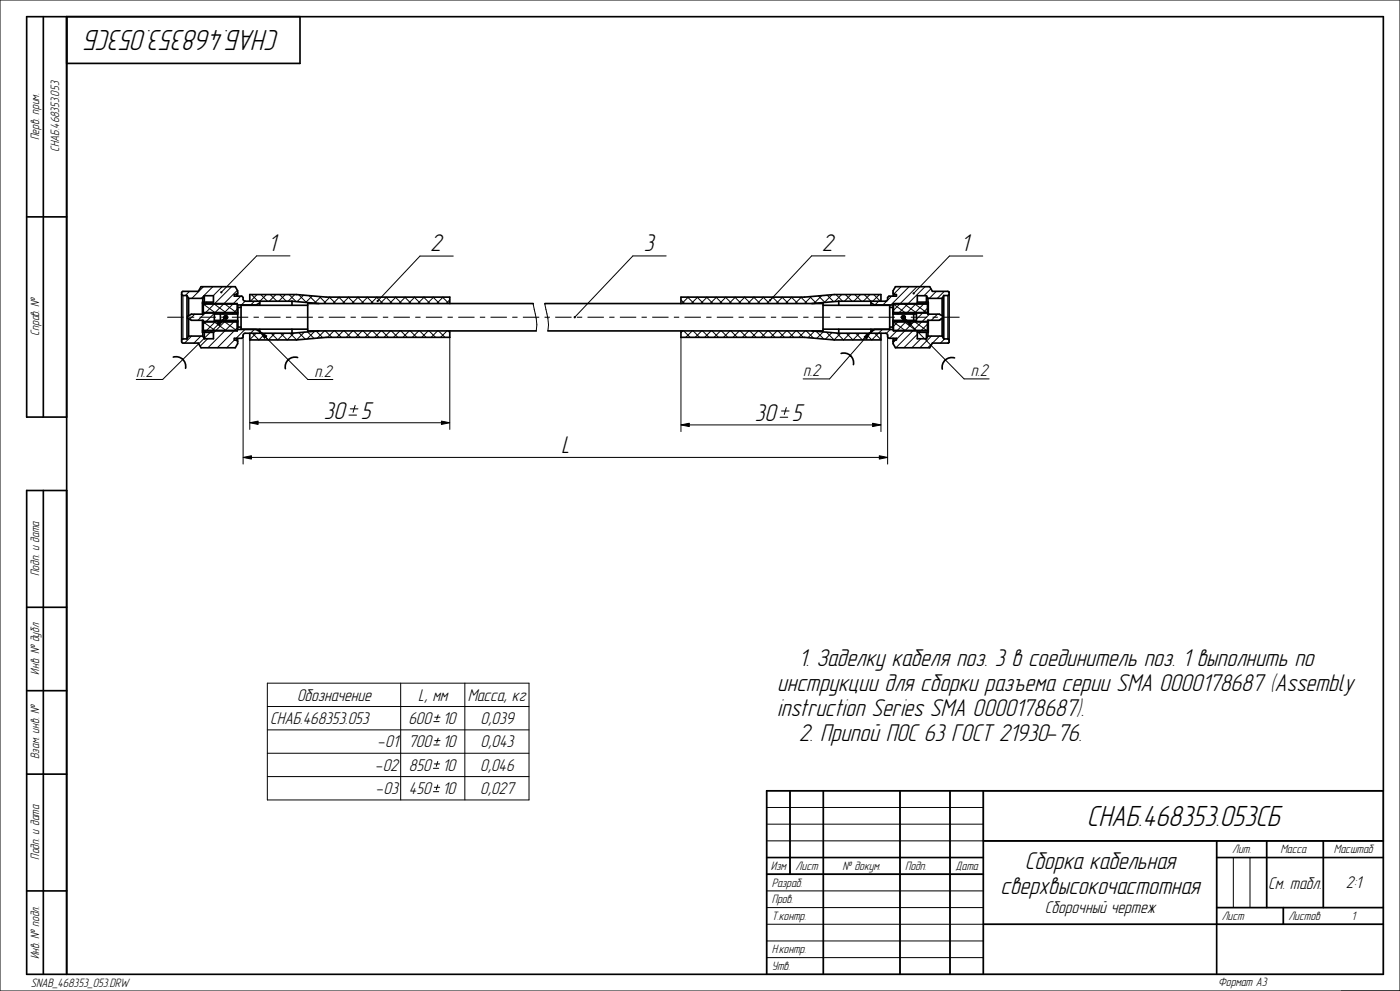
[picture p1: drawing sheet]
<svg xmlns="http://www.w3.org/2000/svg" width="420mm" height="297mm" viewBox="0 0 420 297" stroke-linecap="round" stroke-linejoin="round" font-family="sans-serif">
<g fill="#000">
<circle cx="67.7" cy="95.1" r=".55"/>
<circle cx="271" cy="95.1" r=".55"/>
</g>
<g fill="none" stroke="#000" stroke-width=".3">
<path d="M50.2 95.1h4.9M54.9 88.6v13M56.7 95.1h1.6M56.8 87.3l-1.2 1.3M58.4 94.2l-1.5 1.5M59.9 95.1h4.9M61 91.1l3.5 2.6 2.6-2.6M61 96.5l3.5 2.6M61 85.9l-3.5 3.5M61.5 91.1l-.5 .5M61.6 93.8l-2.2 2.2M61.7 93.7l2.6-2.6 3.5 2.6"/>
<path d="M61.7 96.5l-.7 .7M61.8 99.2l-.4 .4M62 90.5l-.4 .5M63.9 85.9l-3.5 3.5M64.3 96.5l3.5 2.6M64.4 93.8l-2.5 2.5M64.5 96.5l-2.5 2.5M64.6 99.2l-.6 .6M65 96l-.3 .3M66.4 95.1h1.6M66.7 85.9l-2.7 2.7M67.2 93.8l-.3 .3"/>
<path d="M67.3 96.5l-2.5 2.5M67.4 91.1l3.5 2.6M67.4 96.5l3.6 2.5M67.4 99.2l-5 5M67.8 96l-.3 .3M69.5 85.9l-5.1 5.1M69.6 95.1h4.9M69.9 91.1l-2.6 2.6M70 93.8l-.3 .3M70.1 96.5l-2.5 2.5M70.3 99.2l-5.1 5M70.6 96l-.3 .3"/>
<path d="M71 88.1v.7M71.2 87l-4 4M71.3 92.5l-1.2 1.2M71.3 98.1l-.9 .9M72.2 88.8l-2.2 2.2M73.5 98.7l-2.7 2.7M73.5 90.3l-1.1 1.1M75.4 88.3l2 2M75.7 99.9l2 2 2-2M76.1 95.1h1.6M76.3 98.7l-1.1 1.2M76.3 90.3l-1.1 1.1"/>
<path d="M76.8 99.9l-1.9 1.9M77.1 88.3l-2 2M78.2 88.3l2 2M78.5 99.9l2 2M79.3 95.1h4.9M80 88.3l-2 2M81.1 88.3l2 2M81.3 99.9l2 2 2-2M82.5 99.9l-2 2M82.8 88.3l-2 2M83.9 88.3l2 2M85.6 88.3l-2 2"/>
<path d="M85.8 95.1h1.6M86.7 88.3l2.1 2.1M87 99.9l2 2M88.2 99.8l-2 2.1-2-2M88.4 88.3l-2 2M89 95.1h4.9M89.6 88.3l2.3 2.3M89.7 99.7l1.9 1.9M91.1 88.5l-2 1.9M91.3 99.6l-2.3 2.3M92.3 99.5l1.9 1.9M92.7 88.6l2.3 2.3"/>
<path d="M93.7 88.7l-2 1.9M94.4 99.3l-2.3 2.3M94.9 99.2l1.9 2M95.5 95.1h1.6M95.8 88.9l2.1 2.1M96.3 88.9l-2 2M97.3 99.2l-2.1 2.1M97.6 99.2l1.9 1.9M98.7 95.1h4.9M98.8 89l1.9 2M99 89l-1.9 2M100.2 99.2l-2 1.9"/>
<path d="M100.4 99.2l2 1.9M101.6 89l2 2M101.8 89l-1.9 2M103 99.2l-1.9 1.9M103.3 99.2l1.9 1.9M104.5 89l1.9 2M104.6 89l-1.9 2M105.2 95.1h1.6M105.8 99.2l-1.9 1.9M106.1 99.2l1.9 1.9M107.3 89l1.9 2M107.5 89l-2 2"/>
<path d="M108.4 95.1h4.9M108.6 99.2l-1.9 1.9M108.9 99.2l2 1.9M110.1 89l1.9 2M110.3 89l-1.9 2M111.5 99.2l-1.9 1.9M111.8 99.2l1.9 1.9M112.9 89l2 2M113.1 89l-1.9 2M114.3 99.2l-1.9 1.9M114.6 99.2l1.9 1.9M114.9 95.1h1.6"/>
<path d="M115.8 89l1.9 2M115.9 89l-1.9 2M117.1 99.2l-1.9 1.9M117.4 99.2l1.9 1.9M118.1 95.1h4.9M118.6 89l1.9 2M118.8 89l-2 2M120 99.2l-2 1.9M120.2 99.2l2 1.9M121.4 89l2 2M121.6 89l-1.9 2M122.8 99.2l-1.9 1.9"/>
<path d="M123.1 99.2l1.9 1.9M124.3 89l1.9 2M124.4 89l-1.9 2M124.6 95.1h1.6M125.6 99.2l-1.9 1.9M125.9 99.2l1.9 1.9M127.1 89l1.9 2M127.3 89l-2 2M127.8 95.1h4.9M128.4 99.2l-1.9 1.9M128.7 99.2l2 1.9M129.9 89l1.9 2"/>
<path d="M130.1 89l-1.9 2M131.3 99.2l-2 1.9M131.6 99.2l1.9 1.9M132.7 89l2 2M132.9 89l-1.9 2M134.1 99.2l-1.9 1.9M134.3 95.1h1.6M134.4 99.2l.5 .5M134.9 89.9l-1.1 1.1M137.5 95.1h4.9M144 95.1h1.6M147.2 95.1h4.9"/>
<path d="M153.7 95.1h1.6M156.9 95.1h4.9M160 91l.3 1.7a15.4 15.4 0 0 1 .6 6.5M163.4 95.1h1.6M163.5 91l.3 1.7a15.4 15.4 0 0 1 .6 6.5M166.6 95.1h4.9M173.1 95.1h1.6M176.3 95.1h4.9M182.8 95.1h1.6M186 95.1h4.9M192.5 95.1h1.6M195.7 95.1h4.9"/>
<path d="M202.2 95.1h1.6M204.3 89.9l1.1 1.1M204.8 99.2l-.5 .5M205.1 99.2l1.9 1.9M205.4 95.1h4.9M206.3 89l1.9 2M206.5 89l-2 2M207.7 99.2l-2 1.9M207.9 99.2l2 1.9M209.1 89l2 2M209.3 89l-1.9 2M210.5 99.2l-1.9 1.9"/>
<path d="M210.8 99.2l1.9 1.9M211.9 95.1h1.6M212 89l1.9 2M212.1 89l-1.9 2M213.3 99.2l-1.9 1.9M213.6 99.2l1.9 1.9M214.8 89l1.9 2M215 89l-2 2M215.1 95.1h4.9M216.1 99.2l-1.9 1.9M216.4 99.2l2 1.9M217.6 89l1.9 2"/>
<path d="M217.8 89l-1.9 2M219 99.2l-2 1.9M219.3 99.2l1.9 1.9M220.4 89l2 2M220.6 89l-1.9 2M221.6 95.1h1.6M221.8 99.2l-1.9 1.9M222.1 99.2l1.9 1.9M223.3 89l1.9 2M223.4 89l-1.9 2M224.6 99.2l-1.9 1.9M224.8 95.1h4.9"/>
<path d="M224.9 99.2l1.9 1.9M226.1 89l1.9 2M226.3 89l-2 2M227.5 99.2l-2 1.9M227.7 99.2l2 1.9M228.9 89l2 2M229.1 89l-1.9 2M230.3 99.2l-1.9 1.9M230.6 99.2l1.9 1.9M231.3 95.1h1.6M231.8 89l1.9 2M231.9 89l-1.9 2"/>
<path d="M233.1 99.2l-1.9 1.9M233.4 99.2l1.9 1.9M234.5 95.1h4.9M234.6 89l1.9 2M234.8 89l-2 2M235.9 99.2l-1.9 1.9M236.2 99.2l2 1.9M237.4 89l1.9 2M237.6 89l-1.9 2M238.8 99.2l-2 1.9M239.1 99.2l1.9 1.9M240.2 89l2 2"/>
<path d="M240.4 89l-1.9 2M241 95.1h1.6M241.6 99.2l-1.9 1.9M241.9 99.2l2.1 2.1M242.9 88.9l2 2M243.4 88.9l-2.1 2.1M244.2 95.1h4.9M244.4 99.2l-2 2M244.8 99.3l2.3 2.3M245.5 88.7l2 1.9M246.5 88.6l-2.3 2.3M247 99.5l-2 1.9"/>
<path d="M247.9 99.6l2.3 2.3 2-2M248.1 88.5l2 1.9M249.6 99.7l-2 1.9M249.6 88.3l-2.3 2.3M250.7 95.1h1.6M250.8 88.3l2 2M251 99.8l2.1 2.1 1.9-2M252.5 88.3l-2.1 2.1M253.6 88.3l2 2M253.9 95.1h4.9M253.9 99.9l2 2 2-2M255.3 88.3l-2 2"/>
<path d="M256.4 88.3l2 2M256.7 99.9l2 2M258.2 88.3l-2 2M259.3 88.3l2 2M260.4 95.1h1.6M260.7 99.9l-2 2M261 88.3l-2 2M262.1 88.3l2 2M262.2 98.9l-.9 .9M262.4 99.9l1.9 1.9M263.6 95.1h4.9M263.6 90.3l-1.1 1.1"/>
<path d="M263.8 88.3l-2 2M264.7 98.7l-3.1 3.2-2-2M267.1 98.7l-1.2 1.2M267.5 88.8l-2.6 2.6M268 91.1l3.6 2.6M268.1 96.5l3.5 2.6M268.2 88.1v.7M269 99.2l-2.2 2.2M269.4 96.5l-1.5 1.4M269.6 93.8l-.3 .3M269.8 96l-.3 .3M269.9 91.1l-2 2"/>
<path d="M270.1 95.1h1.6M270.3 85.9l-2.1 2.2M271.3 91.1l3.5 2.6M271.3 96.5l3.6 2.6M271.4 99.2l-2.5 2.5M271.7 96.5l-2.5 2.5M272 93.8l-.3 .3M272.2 96l-.3 .3M272.3 91.1l-2.5 2.6M272.7 85.9l-5.4 5.5M273.3 95.1h4.9M273.8 99.2l-5 5"/>
<path d="M274.1 96.5l-2.5 2.5M274.4 93.8l-.3 .3M274.5 91.1l3.5 2.6M274.5 96.5l3.5 2.6M274.6 96l-.3 .3M274.7 91.1l-2.5 2.6M275.1 85.9l-5 5.1M275.3 90.5l-.5 .5M276.2 99.2l-.4 .4M276.5 96.5l-2.5 2.5M276.8 93.8l-1.9 1.9M277.1 91.1l-2.6 2.6"/>
<path d="M277.5 85.9l-5 5.1M277.7 90.5l-.5 .5M278.2 92.4l-1.3 1.3M278.2 97.2l-1.8 1.8M278.5 99.3l-.3 .3M278.8 94.2l-2.1 2.1M279.3 86.5l-2.1 2.1M279.8 95.1h1.6M280.9 87.3l-2.1 2.1M281.2 94.2l-1.8 1.8M282.9 94.9l-1.1 1.1M283 95.1h4.9"/>
<path d="M283.3 87.3l-2.1 2.1M284.3 88.6v13M284.7 88.3l-.3 .3M57.5 100.7l-2.1 2.1M60.3 100.7l-2.1 2.1M62.3 101.5l-2.3 2.3M70.4 101.9l-2.4 2.3M71 101.4v.6M268.2 101.4v.6M268.7 101.9l-.8 .8M275.2 100.2l-4 4M276.3 101.5l-2.7 2.7"/>
<path d="M279.5 100.7l-3.5 3.5M281.8 100.7l-3.5 3.5M283.4 101.6l-1.3 1.2M80.2 204.7h78.5v35h-78.5zM80.2 211.7h78.5M80.2 218.7h78.5M120.2 204.7v35M139.5 204.7v35M80.2 225.7h78.5M80.2 232.7h78.5M230 237h185v55h-185zM237 237v25"/>
<path d="M247 237v55M270 237v55M285 237v55M295 237v55M230 242h65M230 247h65M230 252h185M230 257h65M365 257h50M365 252v25M370 257v15M375 257v15"/>
<path d="M380 252v20M397 252v20M230 262h65M230 267h65M230 272h65M230 277h65.5M295.7 277h119.3M365 272h50M385 272v5M230 282h65M230 287h65M402.5 297v.1"/>
<path d="M420 297h-420v-297h420v297.1"/>
<circle cx="67.7" cy="95.1" r=".55"/>
<circle cx="271" cy="95.1" r=".55"/>
</g>
<g fill="none" stroke="#000" stroke-width=".5">
<path d="M13 5v120M20 5v287M90 5v14h-70M8 65h12M54.5 88.2l.4 .4h1.2M56.1 88.6v13M56.1 88.6l.5 .8M56.6 89.4v5.2M56.6 95.5v5.2M56.6 89.4h4.2M60.7 91h10.5v2.7M60.7 96v3.6h3.3v1.9h-2.7"/>
<path d="M60.8 89.4v1.1M60.8 99.6v1.1M61 96.3v2.7h10.2M61 96.5h10.3M61 93.7h10.3M61.3 88.6h2.7v1.9h-3.3v3.7M61.3 88.6v1.9M61.3 99.6v1.9M61.3 88.6l-.5 .8M66.1 94.1v1.9M71.2 96.5v2.7h-10.5M71.2 91.1h-10.2v2.7"/>
<path d="M71.3 87.9v.9M71.3 93.8h-10.4v.4h-3.5l-1.1 .6v.6l1.1 .6h3.5v.3h10.4M71.3 94.1h-7v1.9h7M71.3 98h1M71.3 92.1h1M74.9 90.3v-2h14l8.9 .7h37.1v2M77.9 90.8l-1 .6h-5.6v7.3h5.6l1 .7M77.9 90.3v1.2M77.9 98.7v1.2M87.6 99.9h-14.1l-.5 .3-.1 .8-.4 .4h-2.2v.5l.8 .2 .2 .3M87.6 90.3l-14.3-.1-.3-.3-.1-.7-.4-.4h-2.2v-.5l.8-.2 .2-.4v-.6l-.7-1.2h-10.3l-.8 1.4h-4.6l-.4 .2v14.9l.2 .4h4.8l.8 1.4h10.3l.7-1.2v-1.6M87.6 90.3v1.2"/>
<path d="M87.6 98.7v1.2M87.6 90.3l8.1 .7M92.3 91.5h-20v7.2h20M95.7 99.2l-8.1 .7M134.9 99.2v1.9h-37.1l-8.9 .8h-14v-2M160 91h-67.7v8.2h68.6M163.5 91h83.4v8.2h-82.5M204.3 99.2v1.9h37.1l8.9 .8h14v-2M243.5 99.2l8.1 .7M251.6 99.9h14.3l.3 .3 .1 .8 .4 .4h2.2v.5l-.8 .2-.2 .3v.6l.7 1.2h10.3l.8-1.4 4.9-.1v-1l-1.5-.1M251.6 90.3l-8.1 .7M251.6 90.3v1.2"/>
<path d="M251.6 98.7v1.2M261.3 90.8l1.1 .6h5.5v2.3h10.3M261.3 90.3v1.2M261.3 98.7v1.2M264.3 90.3v-2h-14l-8.9 .7h-37.1v2M267.9 93.8h10.4v.4h3.5l1.1 .6v.6l-1.1 .6h-3.5v.3h-10.4v-.3h7v-1.9h-7zM267.9 87.7l.2 .4 .8 .2v.5h-2.2l-.4 .4-.1 .7-.5 .4h-14.1M267.9 88.8v-1.7l.7-1.2h10.3l.8 1.4 4.9 .1 .1 14.5M268 91.1h10.2v2.7M268 96.5v2.7h10.5M274.1 94.1v1.9M277.9 88.6h-2.7v1.9h3.3v3.7"/>
<path d="M277.9 88.6l.5 .8M277.9 88.6v1.9M277.9 99.6v1.9M278.2 96.5h-10.3v2.2h-5.5l-1.1 .7M278.2 96.3v2.7h-10.2M278.4 89.4h4.2M278.4 89.4v1.1M278.4 99.6v1.1M278.5 91h-10.5v2.7M278.5 96v3.6h-3.3v1.9h2.7M282.6 89.4v5.2M282.6 95.5v5.2"/>
<path d="M283.1 88.6l-.5 .8M283.1 88.6v13M284.7 88.2l-.2 .3-1.4 .1M52 107a2.92 2.92 0 0 1 3.7 3.4M56.1 101.6h-1.2l-.4 .4M56.6 100.7l-.5 .9M56.6 100.7h4.2M60.8 100.7l.5 .8M89.3 107.1a2.92 2.92 0 0 0-3.7 3.4M252.3 105.9a2.92 2.92 0 0 1 3.7 3.4M267.9 101.4v.9M278.4 100.7h4.2"/>
<path d="M278.4 100.7l-.5 .8M282.6 100.7l.5 .9M286.4 107.3a2.92 2.92 0 0 0-3.7 3.3M20 125h-12v-120h407v287h-407v-145h12M13 147v145M8 182h12M8 207h12M8 232h12M237 237v25M247 237v55M270 237v55M285 237v55"/>
<path d="M295 237v55M415 237h-185v55M230 257h65M295 252h120M365 257h50M365 252v40M380 252v20M397 252v20M8 267h12M230 262h65M295 277h120M365 272h50"/>
<path d="M385 272v5"/>
<circle cx="67.7" cy="95.1" r=".55"/>
<circle cx="271" cy="95.1" r=".55"/>
</g>
<!-- layer: AXIS -->
<path d="M246.9 91.5h20v7.2h-20M266.9 92.1h1v5.9h-1" fill="none" stroke="#000" stroke-width=".5"/>
<!-- layer: DIM -->
<path d="M72.9 137.1l2.5-.5v1zM74.9 126.7l2.5-.5v1zM132.4 126.2l2.5 .5-2.5 .5zM204.3 127.3l2.5-.5v1zM261.8 126.8l2.5 .5-2.5 .5zM263.8 136.6l2.5 .5-2.5 .5z" fill="#000"/>
<g fill="none" stroke="#000" stroke-width=".3">
<path d="M72.9 101v38.1M74.9 101.9v26.8M134.9 101.1v27.6M204.3 101.1v28.2M264.3 101.9v27.4M266.3 101v38.1M72.9 137.1l2.5-.5v1zM74.9 126.7l2.5-.5v1zM75.4 137.1h188.4M77.4 126.7h55M104.7 124.4h2.3M105.1 122.5h2.3"/>
<path d="M106.5 121.5l-.6 2.1M132.4 126.2l2.5 .5-2.5 .5zM204.3 127.3l2.5-.5v1zM206.8 127.3h55M234 125.1h2.3M234.4 123.2h2.3M235.9 122.1l-.6 2.1M261.8 126.8l2.5 .5-2.5 .5zM263.8 136.6l2.5 .5-2.5 .5z"/>
</g>
<!-- layer: NOTES -->
<g fill="none" stroke="#000" stroke-width=".3">
<path d="M65.2 96.8l2.1-1.4-1.4 2.1zM65.5 97.2l-16.7 16.5h-7.9M77.9 99.3l2.2 1.4-.8 .7zM261.3 99.4h.1M271.4 95.5l2.1 1.4-.7 .7zM273.2 97.3l16 16.3h7.5M79.7 101.1l12.7 12.6h7.5M259.2 100.9l2.1-1.5-1.3 2.2zM259.6 101.3l-10.7 12.3h-8M130.1 216.3h1.6M130.4 215h1.6M131.4 214.2l-.4 1.5"/>
<path d="M130 230.3h1.6M130 237.3h1.6M130.1 223.3h1.6M130.3 229h1.6M130.3 236h1.6M130.4 222h1.6M131.3 228.2l-.4 1.5M131.3 235.2l-.4 1.5M131.4 221.2l-.4 1.5"/>
</g>
<path d="M65.2 96.8l2.1-1.4-1.4 2.1zM77.9 99.3l2.2 1.4-.8 .7zM259.2 100.9l2.1-1.5-1.3 2.2zM271.4 95.5l2.1 1.4-.7 .7z" fill="#000"/>
<!-- layer: SYMBOLS -->
<path d="M66.2 87.5l.3-.1v.4zM113.1 90.1h.3v.3zM172.2 95l.3-.1v.3zM230.8 89.9l.3-.1v.4zM273.9 87.9l.3-.1v.3z" fill="#000"/>
<path d="M87 76.7h-10l-10.5 10.8M136 76.7h-10l-12.6 13.4M199.9 76.7h-10l-17.3 18.2M253.5 76.7h-10l-12.3 13.2M294.8 76.7h-10l-10.6 11.1M66.2 87.5l.3-.1v.4zM113.1 90.1h.3v.3zM172.2 95l.3-.1v.3zM230.8 89.9l.3-.1v.4zM273.9 87.9l.3-.1v.3z" fill="none" stroke="#000" stroke-width=".3"/>
<g font-size="8.8">
<text x="83.9" y="9" transform="rotate(-180 83.9 9)">СНАБ.468353.053СБ</text>
<text x="326.1" y="247.5">СНАБ.468353.053СБ</text>
</g>
<g font-size="7.3">
<text x="80.4" y="75.2">1</text>
<text x="129" y="75.2">2</text>
<text x="193.1" y="75.2">3</text>
<text x="246.5" y="75.2">2</text>
<text x="288.3" y="75.2">1</text>
<text x="97.1" y="125.4">30</text>
<text x="108.2" y="125.4">5</text>
<text x="226.5" y="126.1">30</text>
<text x="237.6" y="126.1">5</text>
<text x="168.4" y="135.8">L</text>
<text x="239.6" y="199.5">1. Заделку кабеля поз. 3 в соединитель поз. 1 выполнить по</text>
<text x="233.2" y="207">инструкции для сборки разъема серии SMA 0000178687 (Assembly</text>
<text x="233.2" y="214.5">instruction Series SMA 0000178687).</text>
<text x="239.6" y="222">2. Припой ПОС 63 ГОСТ 21930-76.</text>
<text x="307.5" y="260.4">Сборка кабельная</text>
<text x="300.1" y="267.9">сверхвысокочастотная</text>
</g>
<g font-size="5.1">
<text x="40.9" y="112.8">п.2</text>
<text x="94.4" y="112.9">п.2</text>
<text x="240.9" y="112.7">п.2</text>
<text x="291.2" y="112.7">п.2</text>
<text x="89.1" y="210">Обозначение</text>
<text x="125.4" y="210">L, мм</text>
<text x="140.3" y="210">Масса, кг</text>
<text x="81.1" y="217">СНАБ.468353.053</text>
<text x="122.5" y="217">600</text>
<text x="132.9" y="217">10</text>
<text x="144.2" y="217">0,039</text>
<text x="113.6" y="224">-01</text>
<text x="122.5" y="224">700</text>
<text x="132.9" y="224">10</text>
<text x="144.2" y="224">0,043</text>
<text x="112.8" y="231">-02</text>
<text x="122.7" y="231">850</text>
<text x="132.7" y="231">10</text>
<text x="144.1" y="231">0,046</text>
<text x="113.1" y="238">-03</text>
<text x="122.7" y="238">450</text>
<text x="132.7" y="238">10</text>
<text x="144.1" y="238">0,027</text>
<text x="380.5" y="266.4">См. табл.</text>
<text x="403.8" y="266.3">2:1</text>
<text x="313.5" y="273.6">Сборочный чертеж</text>
</g>
<g font-size="3.7">
<text x="11.7" y="42" transform="rotate(-90 11.7 42)">Перв. прим.</text>
<text x="17.7" y="45.5" transform="rotate(-90 17.7 45.5)">СНАБ.468353.053</text>
<text x="11.7" y="100.6" transform="rotate(-90 11.7 100.6)">Справ. №</text>
<text x="11.7" y="172.6" transform="rotate(-90 11.7 172.6)">Подп. и дата</text>
<text x="11.7" y="202.2" transform="rotate(-90 11.7 202.2)">Инв. № дубл</text>
<text x="11.7" y="227.5" transform="rotate(-90 11.7 227.5)">Взам. инв. №</text>
<text x="11.7" y="257.6" transform="rotate(-90 11.7 257.6)">Подп. и дата</text>
<text x="369.6" y="255.8">Лит.</text>
<text x="384.1" y="255.8">Масса</text>
<text x="400.2" y="255.8">Масштаб</text>
<text x="231.2" y="260.8">Изм</text>
<text x="238.7" y="260.8">Лист</text>
<text x="252.8" y="260.8">№ докум.</text>
<text x="271.5" y="260.8">Подп.</text>
<text x="286.7" y="260.8">Дата</text>
<text x="231.5" y="265.8">Разраб.</text>
<text x="231.5" y="270.8">Пров.</text>
<text x="231.5" y="275.8">Т.контр.</text>
<text x="366.5" y="275.8">Лист</text>
<text x="386.5" y="275.8">Листов</text>
<text x="405.5" y="275.8">1</text>
<text x="11.7" y="287.5" transform="rotate(-90 11.7 287.5)">Инв. № подл.</text>
<text x="231.5" y="285.8">Н.контр.</text>
<text x="231.5" y="290.8">Утв.</text>
<text x="9.2" y="295.8">SNAB_468353_053.DRW</text>
<text x="365.5" y="295.4">Формат А3</text>
</g>
</svg>
